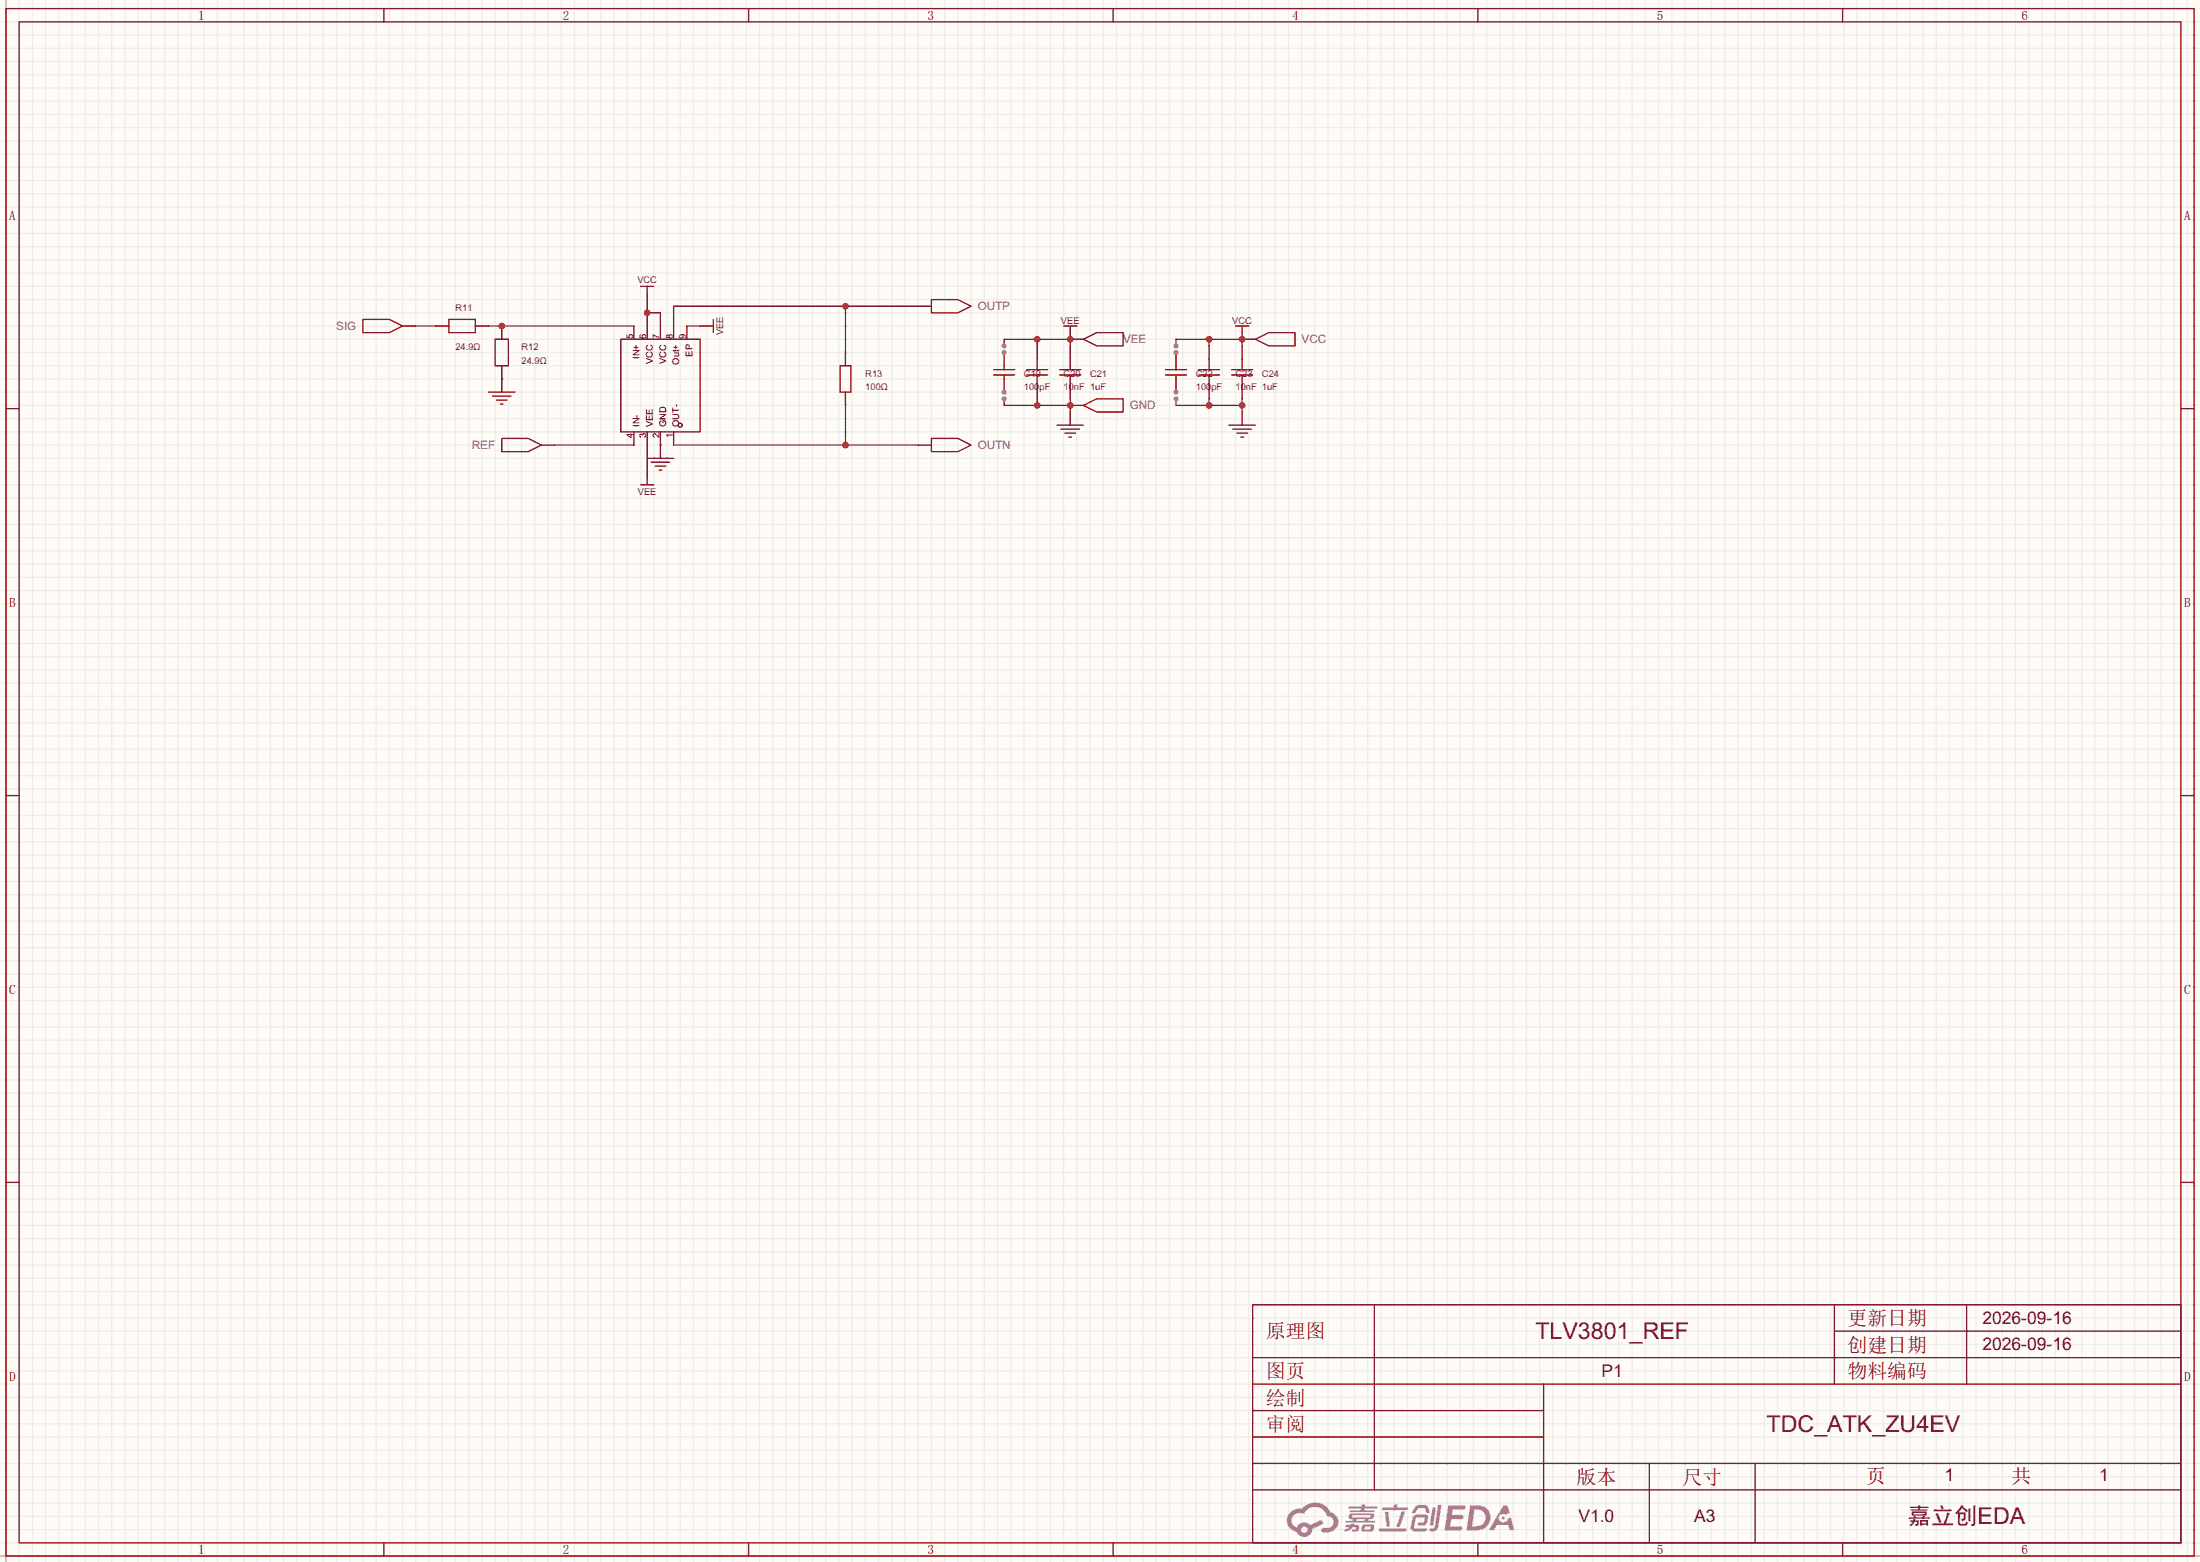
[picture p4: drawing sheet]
<svg xmlns="http://www.w3.org/2000/svg" width="423mm" height="300mm" viewBox="0 0 423 300" stroke-linecap="round" stroke-linejoin="round" font-family="sans-serif">
<path d="M0 0h422.7v300h-422.7z" fill="#fffcf7"/>
<g fill="none" stroke="#ededed" stroke-width=".25">
<path d="M0 1.7h422.7M0 4.2h422.7M0 6.7h422.7M0 9.3h422.7M0 11.8h422.7M0 14.4h422.7M0 16.9h422.7M0 19.4h422.7M1.1 0v300M3.7 0v300M6.2 0v300M8.8 0v300"/>
<path d="M11.3 0v300M13.8 0v300M16.4 0v300M18.9 0v300M21.5 0v300M24 0v300M26.5 0v300M29.1 0v300M31.6 0v300M34.2 0v300M36.7 0v300M39.2 0v300"/>
<path d="M41.8 0v300M44.3 0v300M46.9 0v300M49.4 0v300M51.9 0v300M54.5 0v300M57 0v300M59.6 0v300M62.1 0v300M64.6 0v300M67.2 0v300M69.7 0v300"/>
<path d="M72.3 0v300M74.8 0v300M77.3 0v300M79.9 0v300M82.4 0v300M85 0v300M87.5 0v300M90 0v300M92.6 0v300M95.1 0v300M97.7 0v300M100.2 0v300"/>
<path d="M102.7 0v300M105.3 0v300M107.8 0v300M110.4 0v300M112.9 0v300M115.4 0v300M118 0v300M120.5 0v300M123.1 0v300M125.6 0v300M128.1 0v300M130.7 0v300"/>
<path d="M133.2 0v300M135.8 0v300M138.3 0v300M140.8 0v300M143.4 0v300M145.9 0v300M148.5 0v300M151 0v300M153.5 0v300M156.1 0v300M158.6 0v300M161.2 0v300"/>
<path d="M163.7 0v300M166.2 0v300M168.8 0v300M171.3 0v300M173.9 0v300M176.4 0v300M178.9 0v300M181.5 0v300M184 0v300M186.6 0v300M189.1 0v300M191.6 0v300"/>
<path d="M194.2 0v300M196.7 0v300M199.3 0v300M201.8 0v300M204.3 0v300M206.9 0v300M209.4 0v300M212 0v300M214.5 0v300M217 0v300M219.6 0v300M222.1 0v300"/>
<path d="M224.7 0v300M227.2 0v300M229.7 0v300M232.3 0v300M234.8 0v300M237.4 0v300M239.9 0v300M242.4 0v300M245 0v300M247.5 0v300M250.1 0v300M252.6 0v300"/>
<path d="M255.1 0v300M257.7 0v300M260.2 0v300M262.8 0v300M265.3 0v300M267.8 0v300M270.4 0v300M272.9 0v300M275.5 0v300M278 0v300M280.5 0v300M283.1 0v300"/>
<path d="M285.6 0v300M288.2 0v300M290.7 0v300M293.2 0v300M295.8 0v300M298.3 0v300M300.9 0v300M303.4 0v300M305.9 0v300M308.5 0v300M311 0v300M313.6 0v300"/>
<path d="M316.1 0v300M318.6 0v300M321.2 0v300M323.7 0v300M326.3 0v300M328.8 0v300M331.3 0v300M333.9 0v300M336.4 0v300M339 0v300M341.5 0v300M344 0v300"/>
<path d="M346.6 0v300M349.1 0v300M351.7 0v300M354.2 0v300M356.7 0v300M359.3 0v300M361.8 0v300M364.4 0v300M366.9 0v300M369.4 0v300M372 0v300M374.5 0v300"/>
<path d="M377.1 0v300M379.6 0v300M382.1 0v300M384.7 0v300M387.2 0v300M389.8 0v300M392.3 0v300M394.8 0v300M397.4 0v300M399.9 0v300M402.5 0v300M405 0v300"/>
<path d="M407.5 0v300M410.1 0v300M412.6 0v300M415.2 0v300M417.7 0v300M420.2 0v300M0 22h422.7M0 24.5h422.7M0 27.1h422.7M0 29.6h422.7M0 32.1h422.7M0 34.7h422.7"/>
<path d="M0 37.2h422.7M0 39.8h422.7M0 42.3h422.7M0 44.8h422.7M0 47.4h422.7M0 49.9h422.7M0 52.5h422.7M0 55h422.7M0 57.5h422.7M0 60.1h422.7M0 62.6h422.7M0 65.2h422.7"/>
<path d="M0 67.7h422.7M0 70.2h422.7M0 72.8h422.7M0 75.3h422.7M0 77.9h422.7M0 80.4h422.7M0 82.9h422.7M0 85.5h422.7M0 88h422.7M0 90.6h422.7M0 93.1h422.7M0 95.6h422.7"/>
<path d="M0 98.2h422.7M0 100.7h422.7M0 103.3h422.7M0 105.8h422.7M0 108.3h422.7M0 110.9h422.7M0 113.4h422.7M0 116h422.7M0 118.5h422.7M0 121h422.7M0 123.6h422.7M0 126.1h422.7"/>
<path d="M0 128.7h422.7M0 131.2h422.7M0 133.7h422.7M0 136.3h422.7M0 138.8h422.7M0 141.4h422.7M0 143.9h422.7M0 146.4h422.7M0 149h422.7M0 151.5h422.7M0 154.1h422.7M0 156.6h422.7"/>
<path d="M0 159.1h422.7M0 161.7h422.7M0 164.2h422.7M0 166.8h422.7M0 169.3h422.7M0 171.8h422.7M0 174.4h422.7M0 176.9h422.7M0 179.5h422.7M0 182h422.7M0 184.5h422.7M0 187.1h422.7"/>
<path d="M0 189.6h422.7M0 192.2h422.7M0 194.7h422.7M0 197.2h422.7M0 199.8h422.7M0 202.3h422.7M0 204.9h422.7M0 207.4h422.7M0 209.9h422.7M0 212.5h422.7M0 215h422.7M0 217.6h422.7"/>
<path d="M0 220.1h422.7M0 222.6h422.7M0 225.2h422.7M0 227.7h422.7M0 230.3h422.7M0 232.8h422.7M0 235.3h422.7M0 237.9h422.7M0 240.4h422.7M0 243h422.7M0 245.5h422.7M0 248h422.7"/>
<path d="M0 250.6h422.7M0 253.1h422.7M0 255.7h422.7M0 258.2h422.7M0 260.7h422.7M0 263.3h422.7M0 265.8h422.7M0 268.4h422.7M0 270.9h422.7M0 273.4h422.7M0 276h422.7M0 278.5h422.7"/>
<path d="M0 281.1h422.7M0 283.6h422.7M0 286.1h422.7M0 288.7h422.7M0 291.2h422.7M0 293.8h422.7M0 296.3h422.7M0 298.8h422.7"/>
</g>
<path d="M1.1 0v300M0 298.8h422.7" fill="none" stroke="#999" stroke-width=".25"/>
<g fill="none" stroke="#a10000" stroke-width=".25">
<path d="M1.1 1.7h420.4v297.1h-420.4zM3.7 4.2h415.3v292.1h-415.3zM73.7 1.7v2.5M143.8 1.7v2.5M213.9 1.7v2.5M283.9 1.7v2.5M354 1.7v2.5M1.1 78.5h2.6M419 78.5h2.5M1.1 152.8h2.6M419 152.8h2.5M1.1 227.1h2.6"/>
<path d="M419 227.1h2.5M240.7 250.6h178.3v45.7h-178.3zM264 250.6v35.5M352.4 250.6v15.2M352.4 255.7h66.6M377.8 250.6v15.2M240.7 270.9h55.8M240.7 265.8h178.3M240.7 276h55.8M240.7 260.7h178.3M296.5 265.8v30.5M73.7 296.3v2.5"/>
<path d="M143.8 296.3v2.5M213.9 296.3v2.5M240.7 286.1h178.3M240.7 281.1h178.3M283.9 296.3v2.5M316.9 281.1v15.2M337.2 281.1v15.2M354 296.3v2.5"/>
</g>
<g fill="#5487ff">
<path d="M278.2 289.1h2.2a.97 .97 0 0 1 1.2 .4 .53 .53 0 0 1-.7 .4h-1.8l-.1 1h1.8a.43 .43 0 0 1 .4 .5 .43 .43 0 0 1-.4 .4h-2l-.2 1.3h1.7a.45 .45 0 0 1 .6 .2 .45 .45 0 0 1-.1 .6h-3.3z"/>
<path d="M288.8 289.1h.8l.4 1.4-.7 .4a.82 .82 0 0 0-1.1 .1 .82 .82 0 0 0 0 1.2 .82 .82 0 0 0 1.2-.1l.3-.5 .6-.3 .7 2.6h-1l-.3-1h-2.1l-.6 1h-1z"/>
<path d="M275.2 289.5h.7l-.5 3.2a.36 .36 0 0 1-.4 .3 .36 .36 0 0 1-.3-.3z"/>
<path d="M276.2 289h.7l-.6 4.3a1.13 1.13 0 0 1-1.7 .6l.1-.4h.8l.1-.2z"/>
<path d="M271.9 289.3l.6-.3h1.1a.77 .77 0 0 1 .8 .5l.3 1-.1 .1h-.6l-.3-.9-.2-.1-1 .1-.7 .9h-.6v-.2z"/>
<path d="M271.5 291.2l.5-.3 1.7-.1a.66 .66 0 0 1 .6 1l-.1 .4a.81 .81 0 0 1-.9 .8h-.6a.32 .32 0 0 1-.3-.4 .32 .32 0 0 1 .3-.2l.8-.1 .2-.8h-1.7l-.3 1.9 2.2 .1a.32 .32 0 0 1 .3 .3 .32 .32 0 0 1-.4 .3h-2.2l-.5-.3-.1-.5z"/>
<path d="M264.9 293.5h5.1a.33 .33 0 0 1 .3 .3 .33 .33 0 0 1-.4 .3h-4.9l-.1-.1z"/>
<path d="M269.2 290.3h.7l-.6 2a1.04 1.04 0 0 1-.7 1l-.3-.3z"/>
<path d="M266 290.3h.7l.3 2.6a.34 .34 0 0 1-.3 .4 .34 .34 0 0 1-.3-.3z"/>
<path d="M265.5 289.4h2.2l.2-.5h.6l-.1 .5h1.8a.32 .32 0 0 1 .3 .4 .32 .32 0 0 1-.3 .3h-4.5l-.2-.2z"/>
<path d="M258.5 292.8h1l.1-.2h.6l-.1 .2 .9 .1a.82 .82 0 0 1-.6 1.3h-.7v-.4l.7-.2v-.2l-.5-.1-.4 .4-1.1 .5-.2-.4 1-.5h-.7z"/>
<path d="M259.1 289.3h2.4l.1-.3 .7-.1-.1 .4h2.2l.3 .3-.3 .2h-2.2l-.1 .2h1.8l.3 .2-.3 .2h-4.5l-.1-.1v-.3h2.1v-.2h-2.2l-.2-.2z"/>
<path d="M282.4 289.1l-.7 4.8h1.7a2.47 2.47 0 0 0 2.8-1.7 2.47 2.47 0 0 0-1.4-3zM283.3 289.9a1.61 1.61 0 0 1 2.1 1.5 1.61 1.61 0 0 1-1.9 1.7h-.7z"/>
<path d="M259.2 290.8a.55 .55 0 0 0-.1 .7 .55 .55 0 0 0 .7 .3l.1 .2h-1.4v.4l5.5 .1 .2-.2-.2-.3h-1.1l.1-.2a.7 .7 0 0 0 .9-.3 .7 .7 0 0 0-.1-.8l-4.1-.1zM259.8 291h3.4l.1 .1-.2 .3h-3.2l-.1-.2zM260.6 291.8h1.6l-.1 .2h-1.5z"/>
<path d="M261.7 292.9a1.05 1.05 0 0 0 0 1.2 2.91 2.91 0 0 0 2.1-.1 .98 .98 0 0 0 .1-1.2l-1.7-.1zM262.3 293.2h.8h.2l-.1 .4-.2 .2-.8-.1z"/>
<path d="M247.9 290.4a2.23 2.23 0 0 0-.6 2.3 2.23 2.23 0 0 0 1.8 1.5 1.58 1.58 0 0 0 1.7 1 1.58 1.58 0 0 0 1.3-1.5l2.2-1.1-.5-.8-2.1 1.1a1.65 1.65 0 0 0-2.6 .4 1.45 1.45 0 0 1-.8-1.9 1.45 1.45 0 0 1 2-.7l.3 .1a2.3 2.3 0 0 1 2.3-1.4 2.3 2.3 0 0 1 2 1.8 1.12 1.12 0 0 1 1.3 1 1.12 1.12 0 0 1-1.1 1.2h-.7a.45 .45 0 0 0-.6 .4 .45 .45 0 0 0 .4 .5 2.21 2.21 0 0 0 2.3-.6 2.21 2.21 0 0 0 .5-2.2 2.13 2.13 0 0 0-1.4-1.1 3.3 3.3 0 0 0-5.5-.7l-1.2 .1zM250 293.8a.6 .6 0 0 1 1.2 0 .6 .6 0 0 1-1.2 0z"/>
<circle cx="288.8" cy="291.5" r=".32"/>
</g>
<path d="M162.4 58.8v8.9M176.4 58.8h-47v3.8" fill="none" stroke="#008700" stroke-width=".25"/>
<circle cx="162.4" cy="58.8" r=".63" fill="#c00"/>
<path d="M162.4 77.9v7.6M129.4 85.5h47" fill="none" stroke="#008700" stroke-width=".25"/>
<circle cx="162.4" cy="85.5" r=".63" fill="#c00"/>
<path d="M124.3 56.3v1.2M96.4 72.8v2.5M121.8 62.6v2.6M124.3 62.6v2.6M126.9 62.6v2.6M129.4 62.6v2.6M132 62.6v2.6M121.8 82.9v2.6M124.3 82.9v2.6M124.3 90.6v1.2M126.9 82.9v2.6M129.4 82.9v2.6" fill="none" stroke="#870000" stroke-width=".25"/>
<g fill="none" stroke="#a10000" stroke-width=".25">
<path d="M123.1 55h2.5M124.3 55v1.3M93.9 75.3h5M94.6 76.1h3.6M95.4 76.8h2M96.1 77.6h.5M119.3 65.2h15.2v17.7h-15.2zM123.1 93.1h2.5M124.3 91.8v1.3"/>
<circle cx="130.7" cy="81.7" r=".38"/>
</g>
<path d="M124.3 57.5v5.1M96.4 72.8h.1M124.3 60.1h2.6v2.5M106.6 85.5h15.2M124.3 85.5v5.1" fill="none" stroke="#008700" stroke-width=".25"/>
<circle cx="124.3" cy="60.1" r=".63" fill="#c00"/>
<path d="M134.5 62.6h1.3M126.9 85.5v2.5" fill="none" stroke="#870000" stroke-width=".25"/>
<path d="M135.8 62.6h1.2M137 61.3v2.6M124.3 88h5.1M125.1 88.8h3.6M125.9 89.5h2M126.6 90.3h.5" fill="none" stroke="#a10000" stroke-width=".25"/>
<path d="M93.9 62.6h27.9M132 62.6h2.5M192.9 66.4v-1.2h12.7v1.2M199.3 65.2v1.2M126.9 85.5h.1" fill="none" stroke="#008700" stroke-width=".25"/>
<circle cx="199.3" cy="65.2" r=".63" fill="#c00"/>
<circle cx="192.9" cy="66.4" r=".51" fill="#999"/>
<path d="M192.9 76.6v1.3h12.7M199.3 76.6v1.3M205.6 76.6v2.5" fill="none" stroke="#008700" stroke-width=".25"/>
<circle cx="199.3" cy="77.9" r=".63" fill="#c00"/>
<circle cx="192.9" cy="76.6" r=".51" fill="#999"/>
<path d="M205.6 63.9v1.3M205.6 79.1v2.6" fill="none" stroke="#870000" stroke-width=".25"/>
<path d="M204.3 62.6h2.6M205.6 62.6v1.3M203.1 81.7h5.1M203.8 82.4h3.6M204.6 83.2h2M205.4 84h.5" fill="none" stroke="#a10000" stroke-width=".25"/>
<path d="M225.9 66.4v-1.2h12.7v1.2M232.3 65.2v1.2" fill="none" stroke="#008700" stroke-width=".25"/>
<circle cx="232.3" cy="65.2" r=".63" fill="#c00"/>
<circle cx="225.9" cy="66.4" r=".51" fill="#999"/>
<path d="M225.9 76.6v1.3h12.7M232.3 76.6v1.3M238.6 76.6v2.5" fill="none" stroke="#008700" stroke-width=".25"/>
<g fill="#c00">
<circle cx="232.3" cy="77.9" r=".63"/>
<circle cx="238.6" cy="77.9" r=".63"/>
</g>
<circle cx="225.9" cy="76.6" r=".51" fill="#999"/>
<path d="M176.4 58.8h2.5M77.3 62.6h2.6M205.6 65.2h2.6M238.6 63.9v1.3M238.6 79.1v2.6M176.4 85.5h2.5" fill="none" stroke="#870000" stroke-width=".25"/>
<path d="M178.9 57.5h5.1l2.6 1.3-2.6 1.3h-5.1zM69.7 61.3h5.1l2.5 1.3-2.5 1.3h-5.1zM237.4 62.6h2.5M238.6 62.6v1.3M178.9 84.2h5.1l2.6 1.3-2.6 1.2h-5.1zM236.1 81.7h5.1M236.9 82.4h3.5M237.6 83.2h2M238.4 84h.5" fill="none" stroke="#a10000" stroke-width=".25"/>
<path d="M79.9 62.6h3.8" fill="none" stroke="#008700" stroke-width=".25"/>
<circle cx="205.6" cy="65.2" r=".63" fill="#c00"/>
<path d="M208.2 65.2l2.5-1.3h5.1v2.5h-5.1z" fill="none" stroke="#a10000" stroke-width=".25"/>
<path d="M238.6 65.2h2.6" fill="none" stroke="#870000" stroke-width=".25"/>
<circle cx="238.6" cy="65.2" r=".63" fill="#c00"/>
<path d="M241.2 65.2l2.5-1.3h5.1v2.5h-5.1z" fill="none" stroke="#a10000" stroke-width=".25"/>
<path d="M205.6 77.9h2.6" fill="none" stroke="#870000" stroke-width=".25"/>
<circle cx="205.6" cy="77.9" r=".63" fill="#c00"/>
<path d="M190.9 71h4M190.9 72h4M208.2 77.9l2.5-1.3h5.1v2.5h-5.1zM96.4 84.2h5.1l2.5 1.3-2.5 1.2h-5.1z" fill="none" stroke="#a10000" stroke-width=".25"/>
<path d="M192.9 67.7v2.5M104 85.5h2.6" fill="none" stroke="#870000" stroke-width=".25"/>
<circle cx="192.9" cy="67.7" r=".51" fill="#999"/>
<path d="M192.9 72.8v2.5" fill="none" stroke="#870000" stroke-width=".25"/>
<circle cx="192.9" cy="75.3" r=".51" fill="#999"/>
<path d="M192.9 70.2v.8M192.9 72v.8M223.9 71h4.1M223.9 72h4.1" fill="none" stroke="#a10000" stroke-width=".25"/>
<path d="M225.9 67.7v2.5" fill="none" stroke="#870000" stroke-width=".25"/>
<circle cx="225.9" cy="67.7" r=".51" fill="#999"/>
<path d="M225.9 72.8v2.5" fill="none" stroke="#870000" stroke-width=".25"/>
<circle cx="225.9" cy="75.3" r=".51" fill="#999"/>
<g fill="none" stroke="#a10000" stroke-width=".25">
<path d="M86.2 61.3h5.1v2.6h-5.1zM95.1 65.2h2.6v5h-2.6zM161.4 70.2h2v5.1h-2zM197.2 72h4.1M197.2 71h4.1M199.3 69v2M199.3 72v2M203.6 72h4M203.6 71h4M205.6 69v2M205.6 72v2M225.9 70.2v.8"/>
<path d="M225.9 72v.8M230.3 72h4M230.3 71h4M232.3 69v2M232.3 72v2M236.6 72h4.1M236.6 71h4.1M238.6 69v2M238.6 72v2"/>
</g>
<g fill="none" stroke="#870000" stroke-width=".25">
<path d="M83.7 62.6h2.5M91.3 62.6h2.6M96.4 62.6v2.6M96.4 70.2v2.6M162.4 67.7v2.5M162.4 75.3v2.6M199.3 66.4v2.6M199.3 74v2.6M205.6 66.4v2.6M205.6 74v2.6M232.3 66.4v2.6M232.3 74v2.6"/>
<path d="M238.6 66.4v2.6M238.6 74v2.6"/>
</g>
<circle cx="96.4" cy="62.6" r=".63" fill="#c00"/>
<g font-size="4.5" fill="#000080">
<text x="295" y="257.2">TLV3801_REF</text>
<text x="339.4" y="275">TDC_ATK_ZU4EV</text>
<text x="366.5" y="292.7">嘉立</text>
<text x="375.5" y="292.7">创</text>
<text x="379.9" y="292.7">E</text>
<text x="382.9" y="292.7">DA</text>
</g>
<g font-size="3.8" fill="#a00000">
<text x="243.2" y="257">原理图</text>
<text x="355" y="254.5">更新日期</text>
<text x="355" y="259.6">创建日期</text>
<text x="243.2" y="269.7">绘制</text>
<text x="243.2" y="264.7">图页</text>
<text x="355" y="264.7">物料编码</text>
<text x="243.2" y="274.8">审阅</text>
<text x="302.9" y="285">版本</text>
<text x="323.2" y="285">尺寸</text>
<text x="358.5" y="284.7">页</text>
<text x="386.5" y="284.7">共</text>
</g>
<g font-size="3.4" fill="#000080">
<text x="380.9" y="254.3">2026-09-16</text>
<text x="380.9" y="259.3">2026-09-16</text>
<text x="307.7" y="264.4">P1</text>
<text x="373.6" y="284.5">1</text>
<text x="403.3" y="284.5">1</text>
<text x="303.3" y="292.4">V1.0</text>
<text x="325.5" y="292.4">A3</text>
</g>
<g font-size="2.5" fill="#a00000">
<text x="38.1" y="3.8">1</text>
<text x="108.1" y="3.8">2</text>
<text x="178.2" y="3.8">3</text>
<text x="248.3" y="3.8">4</text>
<text x="318.3" y="3.8">5</text>
<text x="388.4" y="3.8">6</text>
<text x="1.8" y="42.3">A</text>
<text x="419.6" y="42.3">A</text>
<text x="1.8" y="116.6">B</text>
<text x="419.6" y="116.6">B</text>
<text x="1.8" y="190.9">C</text>
<text x="419.6" y="190.9">C</text>
<text x="1.8" y="265.2">D</text>
<text x="419.6" y="265.2">D</text>
<text x="38.1" y="298.5">1</text>
<text x="108.1" y="298.5">2</text>
<text x="178.2" y="298.5">3</text>
<text x="248.3" y="298.5">4</text>
<text x="318.3" y="298.5">5</text>
<text x="388.4" y="298.5">6</text>
</g>
<g font-size="2.2" fill="#00f">
<text x="187.8" y="59.6">OUTP</text>
<text x="64.6" y="63.4">SIG</text>
<text x="215.8" y="65.9">VEE</text>
<text x="250.1" y="65.9">VCC</text>
<text x="217" y="78.6">GND</text>
<text x="90.7" y="86.2">REF</text>
<text x="187.8" y="86.2">OUTN</text>
</g>
<g font-size="1.8" fill="#000080">
<text x="87.5" y="59.7">R11</text>
<text x="122.4" y="54.3">VCC</text>
<text x="138.9" y="64.4" transform="rotate(-90 138.9 64.4)">VEE</text>
<text x="203.8" y="62.2">VEE</text>
<text x="236.7" y="62.2">VCC</text>
<text x="87.5" y="67.3">24.9Ω</text>
<text x="100.2" y="67.3">R12</text>
<text x="100.2" y="69.8">24.9Ω</text>
<text x="166.2" y="72.4">R13</text>
<text x="166.2" y="74.9">100Ω</text>
<text x="196.7" y="72.4">C19</text>
<text x="196.7" y="74.9">100pF</text>
<text x="204.3" y="72.4">C20</text>
<text x="204.3" y="74.9">10nF</text>
<text x="209.4" y="72.4">C21</text>
<text x="209.4" y="74.9">1uF</text>
<text x="229.7" y="72.4">C22</text>
<text x="229.7" y="74.9">100pF</text>
<text x="237.4" y="72.4">C23</text>
<text x="237.4" y="74.9">10nF</text>
<text x="242.4" y="72.4">C24</text>
<text x="242.4" y="74.9">1uF</text>
<text x="122.5" y="95">VEE</text>
</g>
<g font-size="1.8">
<text x="121.6" y="65" transform="rotate(-90 121.6 65)">5</text>
<text x="124.2" y="65" transform="rotate(-90 124.2 65)">6</text>
<text x="126.7" y="65" transform="rotate(-90 126.7 65)">7</text>
<text x="129.2" y="65" transform="rotate(-90 129.2 65)">8</text>
<text x="131.8" y="65" transform="rotate(-90 131.8 65)">9</text>
<text x="122.9" y="68.9" transform="rotate(-90 122.9 68.9)">IN+</text>
<text x="125.4" y="69.9" transform="rotate(-90 125.4 69.9)">VCC</text>
<text x="128" y="69.9" transform="rotate(-90 128 69.9)">VCC</text>
<text x="130.5" y="70" transform="rotate(-90 130.5 70)">Out+</text>
<text x="133.1" y="68.5" transform="rotate(-90 133.1 68.5)">EP</text>
<text x="122.9" y="82" transform="rotate(-90 122.9 82)">IN-</text>
<text x="125.4" y="82" transform="rotate(-90 125.4 82)">VEE</text>
<text x="128" y="82" transform="rotate(-90 128 82)">GND</text>
<text x="130.5" y="82" transform="rotate(-90 130.5 82)">OUT-</text>
<text x="121.6" y="84.1" transform="rotate(-90 121.6 84.1)">4</text>
<text x="124.2" y="84.1" transform="rotate(-90 124.2 84.1)">3</text>
<text x="126.7" y="84.1" transform="rotate(-90 126.7 84.1)">2</text>
<text x="129.2" y="84.1" transform="rotate(-90 129.2 84.1)">1</text>
</g>
</svg>
